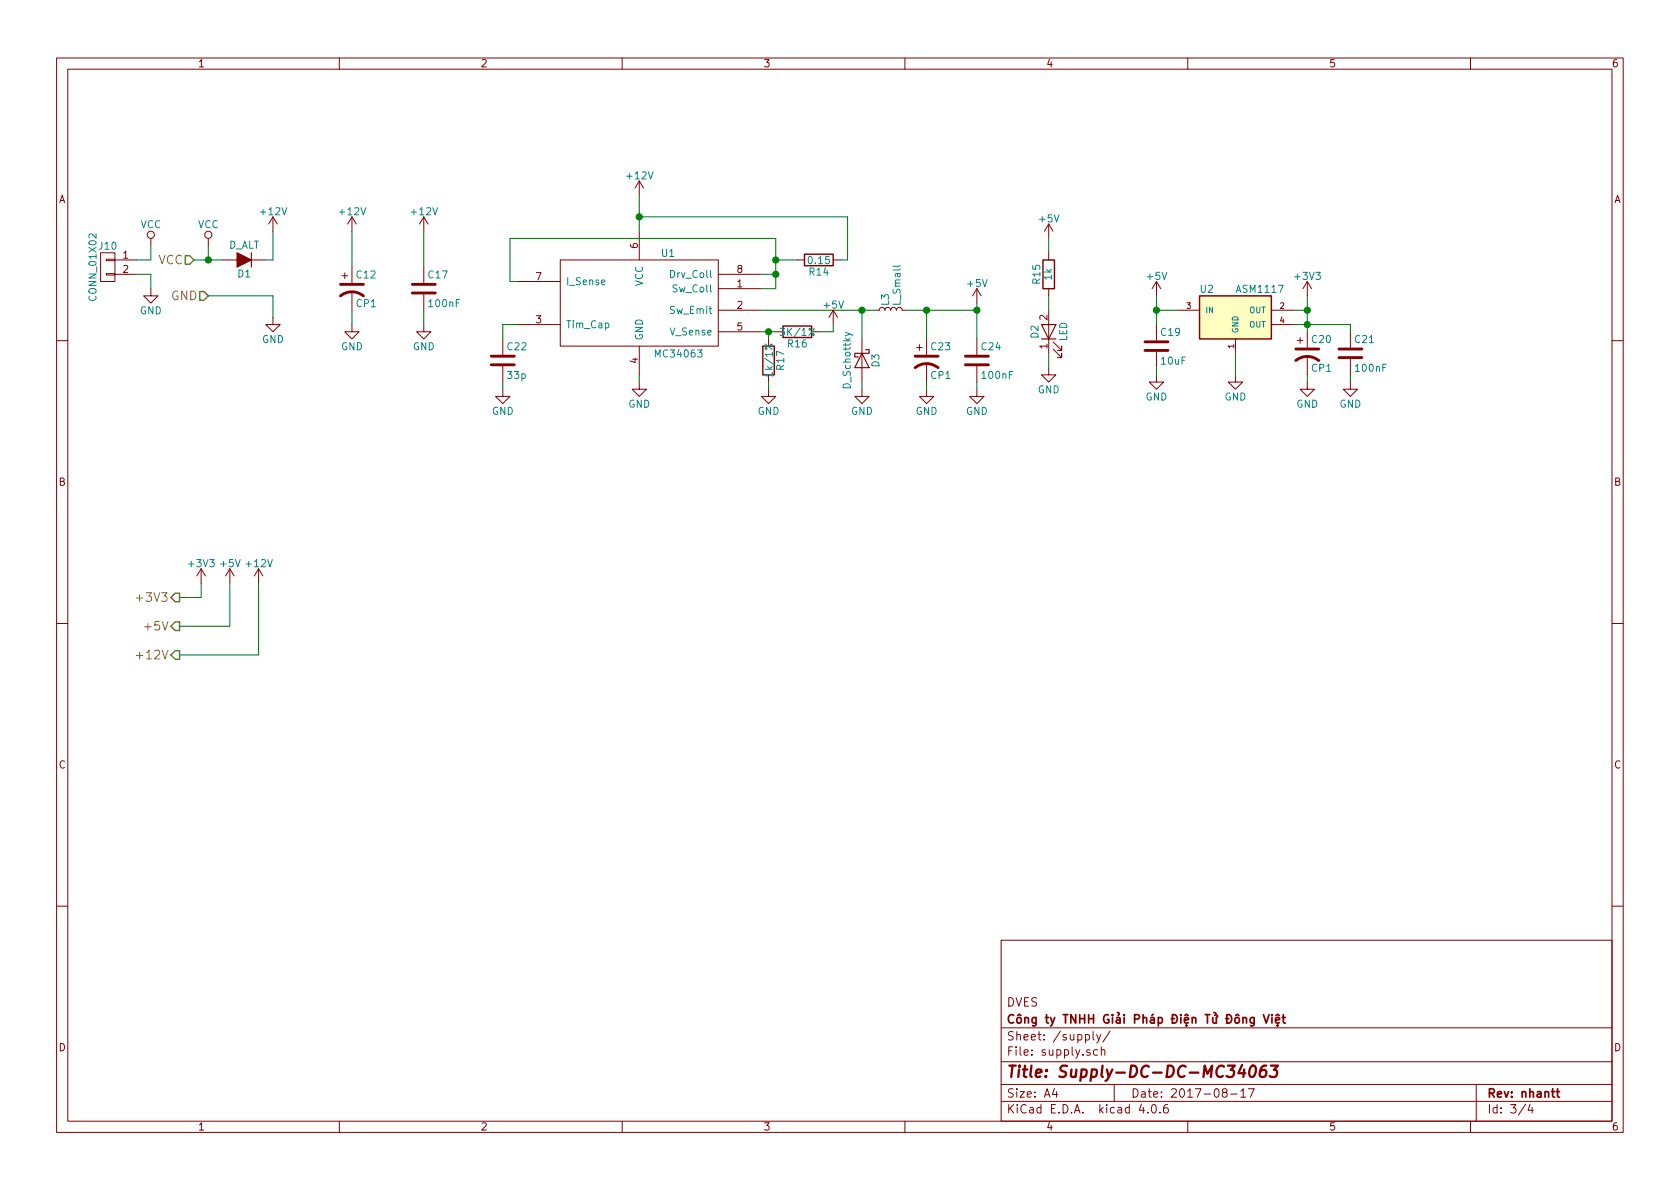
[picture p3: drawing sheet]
<svg xmlns="http://www.w3.org/2000/svg" width="297mm" height="210mm" viewBox="0 0 297 210" stroke-linecap="round" stroke-linejoin="round" font-family="sans-serif">
<g fill="none" stroke="#840000" stroke-width=".18">
<path d="M10 10.3h277v189.9h-277zM12 12.2h273v186.1h-273zM60 10.3v1.9M110 10.3v1.9M160 10.3v1.9M210 10.3v1.9M260 10.3v1.9M48.3 38.3l-.8 1.3M48.3 38.3v2.6M48.3 38.3l.7 1.3M62.2 38.3v2.6M62.2 38.3l-.7 1.3"/>
<path d="M62.2 38.3l.8 1.3M74.9 38.3v2.6M74.9 38.3l-.7 1.3M74.9 38.3l.8 1.3M113 32v2.5M113 32l-.7 1.3M113 32l.8 1.3M185.4 39.6v2.6M185.4 39.6l-.7 1.3M185.4 39.6l.8 1.3M17.8 44.7h2.5v5.1h-2.5zM18.8 48.4h1.5v.2h-1.5z"/>
<path d="M18.8 45.8h1.5v.3h-1.5zM20.3 48.5h3.8M20.3 46h3.8M26.7 51v1.3h1.2l-1.2 1.3-1.3-1.3h1.3M26.7 42.2v1.2M36.8 42.2v1.2M39.4 46h7.6M48.3 56.1v1.3h1.2l-1.2 1.3-1.3-1.3h1.3M60.5 48.8h1M61 48.3v1M62.2 57.4v1.3h1.3l-1.3 1.2-1.2-1.2h1.2M62.2 47.2v2.8"/>
<path d="M62.2 51.6v3.3M74.9 57.4v1.3h1.3l-1.3 1.2-1.2-1.2h1.2M74.9 47.2v2.8M74.9 52.1v2.8M88.9 59.9v2.8M91.4 57.4h7.7M91.4 49.8h7.7M99.1 46h27.9v15.2h-27.9zM113 40.9v5.1M127 51h7.6M127 54.9h7.6M127 58.7h7.6"/>
<path d="M127 48.5h7.6M135.9 59.9v1.3M137.2 58.7h1.2M141 46h1.2M143.5 58.7h1.3M147.3 46h1.3M147.3 54.9l-.7 1.2M147.3 54.9v2.5M147.3 54.9l.8 1.2M152.4 59.9v7.7M154.9 54.9h.5l.2-.4 .3-.1 .4 .1 .2 .4 .1-.4 .3-.1 .4 .1 .2 .4 .1-.4 .3-.1 .4 .1 .2 .4 .1-.4 .3-.1 .4 .1 .2 .4h.5M163.8 59.9v2.8"/>
<path d="M172.7 51v2.6M172.7 59.9v2.8M172.7 51l-.7 1.3M172.7 51l.8 1.3M185.4 44.7v1.3M185.4 51v1.3M185.4 54.9v7.6M204.5 49.8v2.5M204.5 57.4v2.8M204.5 49.8l-.8 1.2M204.5 49.8l.7 1.2M208.3 54.9h3.8"/>
<path d="M218.4 59.9v2.6M224.8 54.9h3.8M224.8 57.4h3.8M229.9 59.7v1M231.1 49.8l-.7 1.2M231.1 49.8v2.5M231.1 58.7v2.8M231.1 49.8l.8 1.2M238.8 58.7v2.8M10 60.2h2M88.9 68.8v1.3h1.3l-1.3 1.3-1.3-1.3h1.3M88.9 64.8v2.8"/>
<path d="M113 67.6v1.2h1.3l-1.3 1.3-1.2-1.3h1.2M113 61.2v5.1M135.9 68.8v1.3h1.3l-1.3 1.3-1.3-1.3h1.3M135.9 66.3v1.3M152.4 68.8v1.3h1.3l-1.3 1.3-1.3-1.3h1.3M162.1 61.5h1M162.6 61v1M163.8 68.8v1.3h1.3l-1.3 1.3-1.2-1.3h1.2M163.8 64.3v3.3M172.7 68.8v1.3h1.3l-1.3 1.3-1.3-1.3h1.3M172.7 64.8v2.8M185.4 65v1.3h1.3l-1.3 1.3-1.3-1.3h1.3"/>
<path d="M186.2 61.7l1.5 1.5v-.7v.7h-.8M186.2 60.4l1.5 1.6v-.8v.8h-.8M204.5 66.3v1.3h1.2l-1.2 1.2-1.3-1.2h1.3M204.5 62.2v2.8M218.4 66.3v1.3h1.3l-1.3 1.2-1.2-1.2h1.2M229.4 60.2h1M231.1 67.6v1.2h1.3l-1.3 1.3-1.2-1.3h1.2M231.1 63v3.3M238.8 67.6v1.2h1.2l-1.2 1.3-1.3-1.3h1.3M238.8 63.5v2.8M285 60.2h2M10 110.3h2"/>
<path d="M35.6 100.6l-.8 1.2M35.6 100.6v2.5M35.6 100.6l.7 1.2M40.6 100.6l-.7 1.2M40.6 100.6v2.5M40.6 100.6l.8 1.2M45.7 100.6l-.7 1.2M45.7 100.6v2.5M45.7 100.6l.8 1.2M285 110.3h2M10 160.2h2M177 166.3h108v32h-108z"/>
<path d="M285 160.2h2M60 198.3v1.9M110 198.3v1.9M160 198.3v1.9M177 194.8h108M177 191.8h108M177 187.8h108M177 181.8h108M186.4 192.5l-.3 1h.9M186.8 193v1M191.9 183l.5-.1 .2 .3-.1 .6h-.6M193.3 182.4v1.3l.2 .2"/>
<path d="M193.9 182.9l.4 1M194.1 185.7l-.5-.1-.3 .3 .1 .6 .2 .1 .5-.1M194.6 182.9l-.5 1.4-.2 .1M194.7 185.7l.2-.1 .4 .1 .1 .9M194.7 185.1v1.5M196.3 182.3l-1.3 2M197 191.8v3M201.8 195.2l-.4 1.1h1M202.9 196.7v.1M203.8 195.4l.1-.1a.81 .81 0 0 1 .6 .6 .81 .81 0 0 1-.3 .8l-.1 .1a.8 .8 0 0 1-.6-.6 .8 .8 0 0 1 .3-.8zM205.1 196.7v.1M206.4 195.3a.59 .59 0 0 0-.7 .7l.1 .7 .2 .1 .5-.1 .1-.5-.2-.2-.4-.1-.3 .3"/>
<path d="M210 198.3v1.9M216.4 193.2l-.3-.3 .1-.2 .2-.2 .4 .1 .2 .2-.1 .2-.6 .2a.48 .48 0 0 0-.1 .7l.2 .1 .5-.1a.48 .48 0 0 0-.2-.7M217.6 193.5h1.1M219.4 193l.4-.5v1.5M219.4 194h.8M220.7 192.5h1l-.6 1.5M260 198.3v1.9M261 191.8v6.5M269.7 195.2l-1.2 2M270.5 195.2l-.3 1.1h.9M270.9 195.8v1"/>
<circle cx="26.7" cy="41.5" r=".63"/>
<circle cx="36.8" cy="41.5" r=".63"/>
</g>
<g fill="none" stroke="#840000" stroke-width=".3">
<path d="M213.1 179.4h.8M214.4 179.9l.1 .9 .4 .1 .2-.1M214.6 179.1h.3l.1 .2-.2 .3M215.1 179.5l.2 .2-.2 .2v1M216.9 179.4a.76 .76 0 0 1 .9 .8 .76 .76 0 0 1-.9 .7zM218.5 179.6l.3-.3 .2 .3M219.8 179.9v1M221.7 179.9v1.4l-.2 .1h-.4M223.4 179.4l.5 1.5 .5-1.5M224.9 179.4v.2M224.9 179.9v1M225.6 179.6l.3-.3 .3 .3"/>
<path d="M226.7 179.9h.6M226.9 179.4v1.3l.4 .2M216.7 180.1h.6M218.4 180.1l.2-.2 .4 .2 .1 .5-.1 .2-.4 .1-.2-.1zM219.8 180.1l.2-.2 .3 .1 .1 .9M221.7 180l-.4-.1-.3 .3 .1 .6 .2 .1 .4-.1M225.5 180.4l.7-.1v-.3l-.4-.1-.3 .2 .1 .7h.6M225.9 181.3v.1M275.2 193h.5M275.4 192.5v1.3l.3 .2"/>
</g>
<path d="M219.6 188.3l-.7 1.5h1.3M220 189.1l-.2 1.3M221.2 188.6a.46 .46 0 0 1 .5-.2 .46 .46 0 0 1 .3 .4 1.19 1.19 0 0 1-.7 1.6l-.2-.1a1.5 1.5 0 0 1 .1-1.7zM223.9 188.4a.93 .93 0 0 0-1.1 .9v1l.3 .1 .5-.1a.82 .82 0 0 0 .3-.9l-.3-.2a.69 .69 0 0 0-.8 .4M224.7 188.4h1.3l-.8 .8a.48 .48 0 0 1 .6 .4v.5l-.2 .2-.8 .1-.3-.1" fill="none" stroke="#840000" stroke-width=".41"/>
<path d="M138.4 57.7h5.1v2h-5.1zM142.2 45h5.1v2h-5.1zM184.4 46h2v5h-2zM212.1 52.3h12.7v7.6h-12.7zM134.9 61.2h2v5.1h-2z" fill="none" stroke="#840000" stroke-width=".25"/>
<path d="M44.4 44.7v2.5M184.1 57.4h2.6l-1.3 2.5zM184.1 59.9h2.6M152.4 62.5l1.3 2.5h-2.6zM153 61.8h.7v.7h-2.6v.6h.7" fill="none" stroke="#840000" stroke-width=".2"/>
<path d="M149.5 58.8l1.1 .4 .1 .2" fill="none" stroke="#008484" stroke-width=".18"/>
<g fill="none" stroke="#840000" stroke-width=".51">
<path d="M60.2 52.3a3.3 3.3 0 0 1 4.1 0M60.2 50.3h4.1M72.9 50.3h4.1M72.9 51.8h4.1M86.9 63h4M86.9 64.5h4M161.8 65a3.3 3.3 0 0 1 4.1 0M161.8 63h4.1M170.7 63h4.1M170.7 64.5h4.1M202.4 62h4.1M202.4 60.4h4.1"/>
<path d="M229.1 63.7a3.3 3.3 0 0 1 4.1 0M229.1 61.7h4.1M236.7 61.7h4.1M236.7 63.2h4.1"/>
</g>
<path d="M32.8 45.2h.7l.8 .8-.8 .7h-.7zM35.3 51.6h.8l.7 .7-.7 .8h-.8zM31 104.9h.7v1.5h-.7l-.8-.7zM31 110h.7v1.5h-.7l-.8-.8zM31 115.1h.7v1.5h-.7l-.8-.8z" fill="none" stroke="#848400" stroke-width=".25"/>
<path d="M212.1 52.3h12.7v7.6h-12.7z" fill="#ffffc2" stroke="#ffffc2" stroke-width=".18"/>
<path d="M24.1 105.8h1.2M24.1 115.9h1.2" fill="none" stroke="#848400" stroke-width=".18"/>
<path d="M41.9 44.7l2.5 1.3-2.5 1.2z" fill="#840000" stroke="#840000" stroke-width=".2"/>
<g fill="none" stroke="#008400" stroke-width=".18">
<path d="M113 34.5v6.4M113 38.3h36.9v7.7h-1.3M24.1 48.5h2.6v2.5M26.7 43.4v2.6h-2.6M34.3 46h5.1M36.8 52.3h11.5v3.8M36.8 43.4v2.6M48.3 40.9v5.1h-1.3M62.2 40.9v6.3M62.2 54.9v2.5M74.9 40.9v6.3M74.9 54.9v2.5"/>
<path d="M91.4 49.8h-1.2v-7.6h47v8.8h-2.6M91.4 57.4h-2.5v2.5M134.6 48.5h2.6M134.6 58.7h2.6M134.6 54.9h20.3M135.9 58.7v1.2M137.2 46h3.8M147.3 57.4v1.3h-2.5M152.4 54.9v5M160 54.9h12.7M163.8 54.9v5M172.7 53.6v6.3"/>
<path d="M185.4 42.2v2.5M185.4 52.3v2.6M204.5 54.9h3.8M204.5 52.3v5.1M228.6 54.9h2.5M228.6 57.4h10.2v1.3M231.1 52.3v6.4M88.9 67.6v1.2M113 66.3v1.3M135.9 67.6v1.2M152.4 67.6v1.2M163.8 67.6v1.2"/>
<path d="M172.7 67.6v1.2M185.4 62.5v2.5M204.5 65v1.3M218.4 62.5v3.8M231.1 66.3v1.3M238.8 66.3v1.3M35.6 103.1v2.6h-3.9M40.6 103.1v7.6h-8.9M45.7 103.1v12.7h-14"/>
</g>
<g fill="#008400" stroke="#008400" stroke-width=".25">
<circle cx="137.2" cy="46" r=".51"/>
<circle cx="113" cy="38.3" r=".51"/>
<circle cx="137.2" cy="48.5" r=".51"/>
<circle cx="135.9" cy="58.7" r=".51"/>
<circle cx="152.4" cy="54.9" r=".51"/>
<circle cx="163.8" cy="54.9" r=".51"/>
<circle cx="172.7" cy="54.9" r=".51"/>
<circle cx="231.1" cy="54.9" r=".51"/>
<circle cx="231.1" cy="57.4" r=".51"/>
<circle cx="204.5" cy="54.9" r=".51"/>
<circle cx="36.8" cy="46" r=".51"/>
</g>
<text font-size="2.8" fill="#840000" x="178" y="190.5">Title: Supply-DC-DC-MC34063</text>
<g font-size="2.1" fill="#848400">
<text x="27.9" y="46.7">VCC</text>
<text x="30.2" y="53.1">GND</text>
<text x="24.8" y="106.4">+3V3</text>
<text x="26" y="111.5">+5V</text>
<text x="24.8" y="116.6">+12V</text>
</g>
<g font-size="2.1" fill="#840000">
<text x="178" y="178">DVES</text>
<text x="178" y="184">Sheet: /supply/</text>
<text x="178" y="181">Công ty TNHH Gii Pháp in T ông Vit</text>
<text x="178" y="186.7">File: supply.sch</text>
<text x="178" y="196.9">KiCad E.D.A. kicad 4.0.6</text>
<text x="178" y="194.1">Size: A4</text>
<text x="200" y="194.1">Date: 2017-08-17</text>
<text x="263" y="194.1">Rev: nhantt</text>
<text x="263" y="196.9">Id: 3/4</text>
</g>
<g font-size="1.8" fill="#840000">
<text x="35" y="11.9">1</text>
<text x="85" y="11.9">2</text>
<text x="135" y="11.9">3</text>
<text x="185" y="11.9">4</text>
<text x="235" y="11.9">5</text>
<text x="285" y="11.9">6</text>
<text x="10.4" y="35.9">A</text>
<text x="285.4" y="35.9">A</text>
<text x="21.7" y="45.7">1</text>
<text x="112.8" y="43.9" transform="rotate(-90 112.8 43.9)">6</text>
<text x="21.7" y="48.3">2</text>
<text x="94.8" y="49.5">7</text>
<text x="130.3" y="50.8">1</text>
<text x="130.3" y="48.3">8</text>
<text x="94.8" y="57.1">3</text>
<text x="130.3" y="54.6">2</text>
<text x="130.3" y="58.4">5</text>
<text x="185.2" y="56.6" transform="rotate(-90 185.2 56.6)">2</text>
<text x="112.8" y="64.2" transform="rotate(-90 112.8 64.2)">4</text>
<text x="185.2" y="61.7" transform="rotate(-90 185.2 61.7)">1</text>
<text x="10.4" y="85.9">B</text>
<text x="285.4" y="85.9">B</text>
<text x="10.4" y="135.9">C</text>
<text x="285.4" y="135.9">C</text>
<text x="10.4" y="185.9">D</text>
<text x="285.4" y="185.9">D</text>
<text x="35" y="199.9">1</text>
<text x="85" y="199.9">2</text>
<text x="135" y="199.9">3</text>
<text x="185" y="199.9">4</text>
<text x="235" y="199.9">5</text>
<text x="285" y="199.9">6</text>
</g>
<g font-size="1.8" fill="#008484">
<text x="110.9" y="31.7">+12V</text>
<text x="24.8" y="40.3">VCC</text>
<text x="35" y="40.3">VCC</text>
<text x="46.2" y="38">+12V</text>
<text x="60.1" y="38">+12V</text>
<text x="72.8" y="38">+12V</text>
<text x="183.8" y="39.3">+5V</text>
<text x="17.6" y="44.1">J10</text>
<text x="40.3" y="44">D_ALT</text>
<text x="117" y="45.4">U1</text>
<text x="143.1" y="46.7">0.15</text>
<text x="17" y="52.9" transform="rotate(-90 17 52.9)">CONN_01X02</text>
<text x="42.1" y="49">D1</text>
<text x="63.1" y="49.2">C12</text>
<text x="75.8" y="49.2">C17</text>
<text x="100.1" y="50.4">I_Sense</text>
<text x="113.7" y="50.7" transform="rotate(-90 113.7 50.7)">VCC</text>
<text x="118.7" y="49.1">Drv_Coll</text>
<text x="119.1" y="51.7">Sw_Coll</text>
<text x="143.2" y="48.7">R14</text>
<text x="157.2" y="54" transform="rotate(-90 157.2 54)">L3</text>
<text x="159.2" y="53.8" transform="rotate(-90 159.2 53.8)">L_Small</text>
<text x="171.1" y="50.7">+5V</text>
<text x="183.9" y="50.1" transform="rotate(-90 183.9 50.1)">R15</text>
<text x="186" y="49.5" transform="rotate(-90 186 49.5)">1k</text>
<text x="202.9" y="49.5">+5V</text>
<text x="212.2" y="51.8">U2</text>
<text x="218.8" y="51.8">ASM1117</text>
<text x="229.1" y="49.5">+3V3</text>
<text x="24.7" y="55.6">GND</text>
<text x="63" y="54.3">CP1</text>
<text x="76" y="54.3">100nF</text>
<text x="100.1" y="58">Tim_Cap</text>
<text x="118.6" y="55.5">Sw_Emit</text>
<text x="118.6" y="59.3">V_Sense</text>
<text x="138.3" y="59.4">3K/1%</text>
<text x="145.7" y="54.6">+5V</text>
<text x="183.6" y="59.8" transform="rotate(-90 183.6 59.8)">D2</text>
<text x="205.3" y="59.4">C19</text>
<text x="46.3" y="60.6">GND</text>
<text x="60.3" y="61.9">GND</text>
<text x="73" y="61.9">GND</text>
<text x="89.8" y="61.9">C22</text>
<text x="113.7" y="60.2" transform="rotate(-90 113.7 60.2)">GND</text>
<text x="116.1" y="63.2">MC34063</text>
<text x="138.6" y="65.4" transform="rotate(-90 138.6 65.4)">R17</text>
<text x="139.3" y="61.4">R16</text>
<text x="155.5" y="64.9" transform="rotate(-90 155.5 64.9)">D3</text>
<text x="164.7" y="61.9">C23</text>
<text x="173.6" y="61.9">C24</text>
<text x="188.7" y="60.4" transform="rotate(-90 188.7 60.4)">LED</text>
<text x="205.4" y="64.5">10uF</text>
<text x="232" y="65.7">CP1</text>
<text x="232" y="60.6">C20</text>
<text x="239.6" y="60.6">C21</text>
<text x="239.8" y="65.7">100nF</text>
<text x="89.8" y="67">33p</text>
<text x="136.6" y="66.2" transform="rotate(-90 136.6 66.2)">1k/1%</text>
<text x="150.4" y="68.6" transform="rotate(-90 150.4 68.6)">D_Schottky</text>
<text x="164.6" y="67">CP1</text>
<text x="173.8" y="67">100nF</text>
<text x="183.5" y="69.5">GND</text>
<text x="202.5" y="70.8">GND</text>
<text x="216.5" y="70.8">GND</text>
<text x="86.9" y="73.3">GND</text>
<text x="111.1" y="72.1">GND</text>
<text x="133.9" y="73.3">GND</text>
<text x="150.4" y="73.3">GND</text>
<text x="161.9" y="73.3">GND</text>
<text x="170.8" y="73.3">GND</text>
<text x="229.2" y="72.1">GND</text>
<text x="236.8" y="72.1">GND</text>
<text x="33.5" y="100.3">+3V3</text>
<text x="39" y="100.3">+5V</text>
<text x="43.6" y="100.3">+12V</text>
</g>
<g font-size="1.4" fill="#840000">
<text x="209.8" y="54.6">3</text>
<text x="226.3" y="54.6">2</text>
<text x="226.3" y="57.1">4</text>
<text x="218.2" y="61.6" transform="rotate(-90 218.2 61.6)">1</text>
</g>
<g font-size="1.4" fill="#008484">
<text x="213.1" y="55.4">IN</text>
<text x="218.9" y="58.9" transform="rotate(-90 218.9 58.9)">GND</text>
<text x="220.8" y="55.4">OUT</text>
<text x="220.8" y="57.9">OUT</text>
</g>
</svg>
